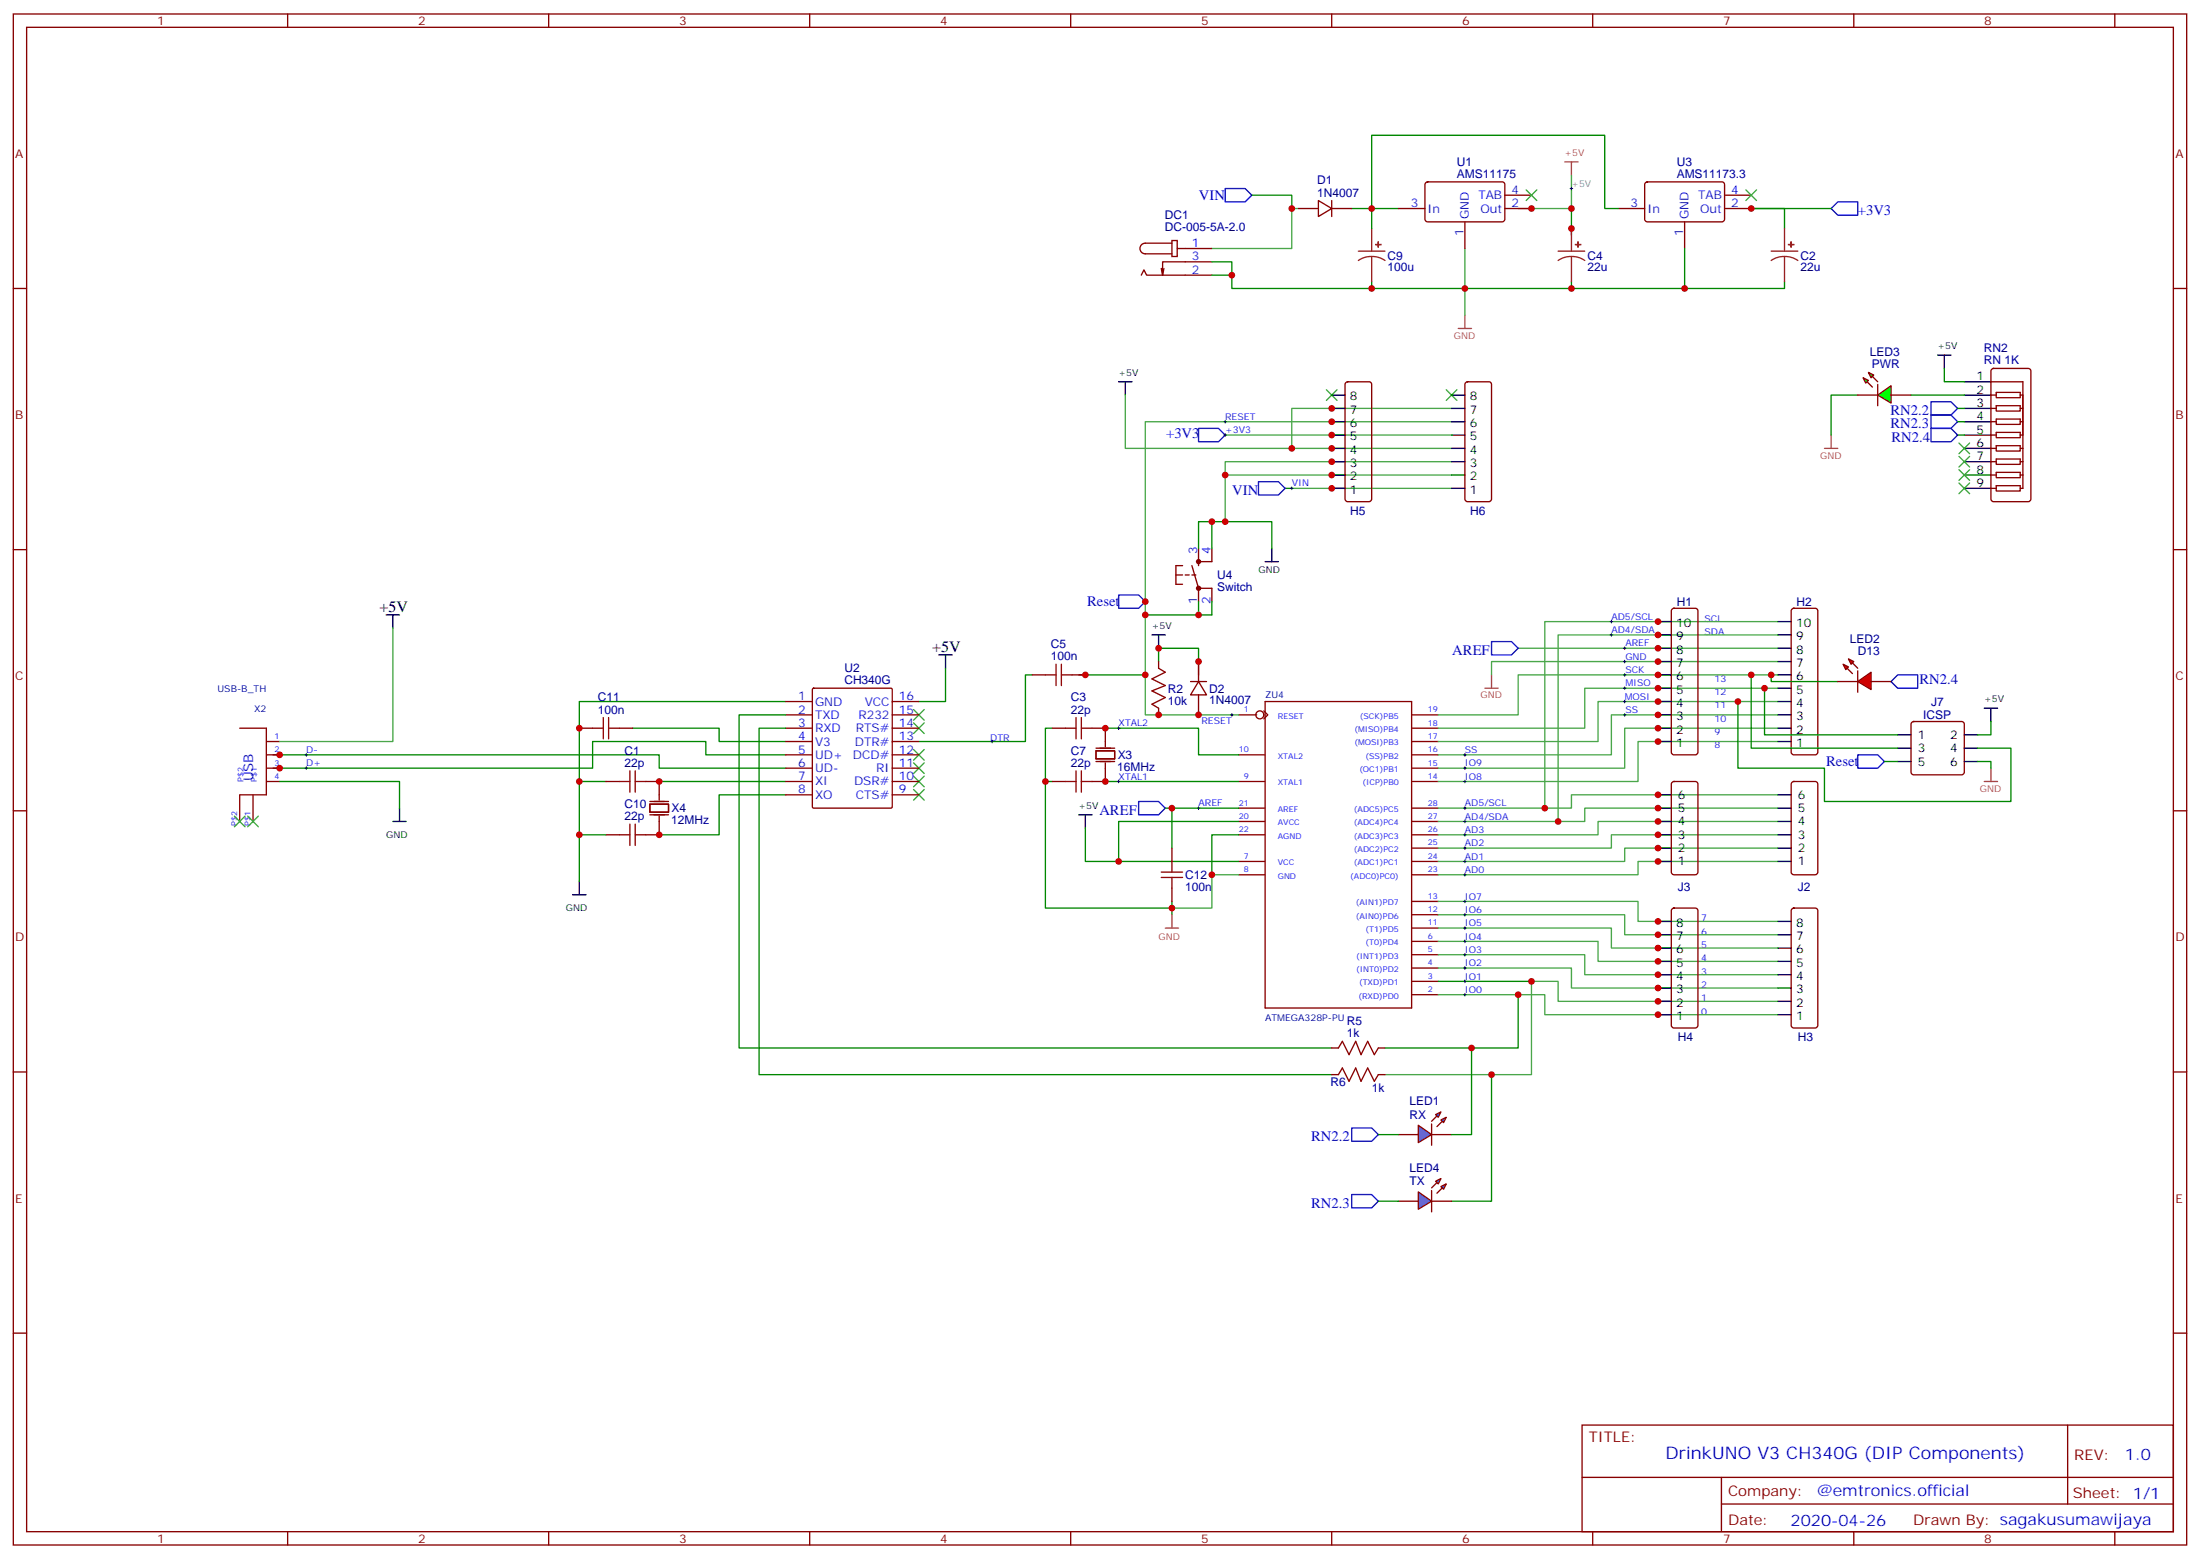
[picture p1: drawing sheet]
<svg xmlns="http://www.w3.org/2000/svg" width="583mm" height="413mm" viewBox="0 0 583 413" stroke-linecap="round" stroke-linejoin="round" font-family="sans-serif">
<g fill="none" stroke="#870000" stroke-width=".35">
<path d="M3.5 3.7h575.8v405.3h-575.8zM7.1 7.2h568.6v398.3h-568.6zM76.2 3.7v3.5M145.3 3.7v3.5M214.5 3.7v3.5M283.6 3.7v3.5M352.8 3.7v3.5M421.9 3.7v3.5M491.1 3.7v3.5M560.2 3.7v3.5M344 55.2h5.2M349.2 53.1l3.6 2.1-3.6 2.1z"/>
<path d="M352.8 53.1v4.2M352.8 55.2h5.3M370.4 55.2h7.1M377.7 48.4l.5-.2h19.7a.71 .71 0 0 1 .7 .7v9.1l-.4 .7h-20l-.5-.2-.2-.5v-9.1zM388.1 58.7v7.1M398.6 55.2h7.1M398.6 51.7h7.1M428.6 55.2h7.1M435.9 48.4l.5-.2h19.7a.71 .71 0 0 1 .7 .7v9.1l-.4 .7h-20l-.5-.2-.2-.5v-9.1zM446.3 58.7v7.1M456.8 55.2h7.1M456.8 51.7h7.1"/>
<path d="M3.5 76.4h3.6M302.3 72.8l.7-1.4 .7 1.4h17.3M308.3 71.1l-.3 1.7M310.4 63.7h1.5v4.2h-1.5zM310.4 64.4h-7a1.41 1.41 0 0 0-1.4 1.4 1.41 1.41 0 0 0 1.4 1.4h7M311.9 65.8h9.1M321 69.3h-13v3.5l-.4-1.7M575.7 76.4h3.6M527.6 97.7l.5-.2h9.2a.71 .71 0 0 1 .7 .7l-.1 34.2-.6 .4h-9.2l-.5-.2-.2-.5v-33.9zM356.5 101.3l.5-.2h5.7a.71 .71 0 0 1 .7 .7v30.3l-.3 .5-.4 .2h-5.7l-.5-.2-.2-.5v-30.3zM388.3 101.3l.5-.2h5.6a.71 .71 0 0 1 .7 .7v30.3l-.2 .5-.5 .2h-5.6l-.5-.2-.2-.5v-30.3zM527.4 104.6h1.4"/>
<path d="M527.4 108.1h1.4M527.4 111.7h1.4M527.4 115.2h1.4M527.4 101.1h8.5v28.2h-.7M527.4 118.7h1.4M528.8 103.9h6.4v1.4h-6.4zM528.8 107.4h6.4v1.4h-6.4zM528.8 110.9h6.4v1.5h-6.4zM528.8 114.5h6.4v1.4h-6.4zM528.8 118h6.4v1.4h-6.4zM535.2 104.6h.7M535.2 108.1h.7"/>
<path d="M535.2 111.7h.7M535.2 115.2h.7M535.2 118.7h.7M527.4 122.2h1.4M527.4 125.8h1.4M527.4 129.3h1.4M528.8 121.5h6.4v1.4h-6.4zM528.8 125.1h6.4v1.4h-6.4zM528.8 128.6h6.4v1.4h-6.4zM535.2 122.2h.7M535.2 125.8h.7M3.5 145.5h3.6"/>
<path d="M311.5 152.2h1.8M313.3 149.8h-1.8v4.9h1.8M314 152.2h1M315.7 152.2h1.1M315.7 149.8l1.8 6M317.5 145.2v4.6M317.5 155.8v3.5M317.5 155.8h3.5v3.5M321 145.2v3.5h-3.5M575.7 145.5h3.6M273.4 178.7h3.5M284 178.7h3.5"/>
<path d="M306.9 175.2v1.7l1.8 1.1-3.5 1.7 3.5 1.8-3.5 1.4 3.5 1.8-3.5 1.7 1.7 1.1v1.8M317.5 175.2v5.2M443 161.2l.4-.2h5.7a.71 .71 0 0 1 .7 .7v37.4l-.2 .5-.5 .2h-5.7l-.5-.2-.2-.5v-37.4zM474.7 161.2l.5-.2h5.6a.71 .71 0 0 1 .7 .7v37.4l-.2 .5-.5 .2h-5.6l-.5-.2-.2-.5v-37.4zM63.5 192.8h7.1v17.6h-7.1M70.6 196.3h3.5M70.6 199.8h3.5M153.5 192.8h3.5M164 192.8h3.6M208.1 185.7h7.1M208.1 189.3h7.1M208.1 192.8h7.1"/>
<path d="M208.1 196.3h7.1M208.1 199.8h7.1M215.3 182.4l.2-.2h20.5l.3 .2 .1 31.2-.2 .3-20.7 .1-.3-.2zM236.4 185.7h7M236.4 189.3h7M236.4 192.8h7M236.4 196.3h7M236.4 199.8h7M278.7 192.8h3.5M289.3 192.8h3.5v4.9M290.3 198.8h5v2.1h-5zM290.3 198.1h5"/>
<path d="M315.4 180.4h4.2M317.5 180.4l2.1 3.6h-4.2zM317.5 184v5.3M328.1 189.3h4.8M328.1 199.8h6.9M334.8 188.2l1 1.1-1 1M335.1 185.7h38.8v81.2h-38.8zM374.1 189.3h6.9M374.1 192.8h6.9M374.1 196.3h6.9M374.1 199.8h6.9M506.5 191.2l.4-.2h12.7a.71 .71 0 0 1 .7 .7v12.7l-.2 .5-.5 .2h-12.7l-.5-.2-.2-.5v-12.7z"/>
<path d="M3.5 214.7h3.6M63.5 210.5v7M67 210.5v7M70.6 203.4h3.5M70.6 206.9h3.5M160.5 206.9h3.5M171.1 206.9h3.5v4.9M172.2 212.9h4.9v2.1h-4.9zM172.2 212.2h4.9M172.2 215.7h4.9M174.6 216.1v4.9h-3.5M208.1 203.4h7.1"/>
<path d="M208.1 206.9h7.1M208.1 210.4h7.1M236.4 203.4h7M236.4 206.9h7M236.4 210.4h7M278.7 206.9h3.5M290.3 201.6h5M292.8 202v4.9h-3.5M328.1 206.9h6.9M328.1 214h6.9M328.1 217.5h6.9M374.1 203.4h6.9"/>
<path d="M374.1 206.9h6.9M374.1 214h6.9M374.1 217.5h6.9M443 207.1l.4-.2h5.7a.71 .71 0 0 1 .7 .7l-.1 23.6-.6 .4h-5.7l-.5-.2-.2-.5v-23.3zM474.7 207.1l.5-.2h5.6a.71 .71 0 0 1 .7 .7v23.6l-.7 .4h-5.6l-.5-.2-.2-.5v-23.3zM575.7 214.7h3.6M160.5 221h3.5M310.4 224.5v3.6M310.4 235.1v3.6M328.1 221h6.9M328.1 228.1h6.9M328.1 231.6h6.9"/>
<path d="M374.1 221h6.9M374.1 224.5h6.9M374.1 228.1h6.9M374.1 231.6h6.9M374.1 238.7h6.9M374.1 242.2h6.9M374.1 245.7h6.9M374.1 249.2h6.9M374.1 252.8h6.9M374.1 256.3h6.9M374.1 259.8h6.9M443 240.6l.4-.2h5.7a.71 .71 0 0 1 .7 .7v30.4l-.2 .5-.5 .2h-5.7l-.5-.3-.2-.4v-30.4z"/>
<path d="M474.7 240.6l.5-.2h5.6a.71 .71 0 0 1 .7 .7v30.4l-.2 .5-.5 .2h-5.6l-.5-.3-.2-.4v-30.4zM352.8 277.5h1.7l1.1-1.8 1.8 3.5 1.7-3.5 1.4 3.5 1.8-3.5 1.8 3.5 1-1.7h1.8M374.1 263.3h6.9M3.5 283.8h3.6M352.8 284.5h1.7l1.1-1.7 1.8 3.5 1.7-3.5 1.4 3.5 1.8-3.5 1.8 3.5 1-1.8h1.8M575.7 283.8h3.6M3.5 353h3.6M575.7 353h3.6M419.1 377.3h156.6v28.2h-156.6zM547.7 377.3v20.9M419.1 391.1h156.5M456 398.2h119.6"/>
<path d="M456 391.1v14.2M76.2 405.5v3.5M145.3 405.5v3.5M214.5 405.5v3.5M283.6 405.5v3.5M352.8 405.5v3.5M421.9 405.5v3.5M491.1 405.5v3.5M560.2 405.5v3.5"/>
<circle cx="333.7" cy="189.3" r="1.06"/>
</g>
<g fill="none" stroke="#008700" stroke-width=".35">
<path d="M331.6 51.7h10.6v3.5M358.1 55.2h12.3M416.3 55.2v7.1M428.6 55.2h-3.5v-19.4h-61.7v24.7M485.1 55.2h-21.2h8.8v5.3M321 69.3h5.3v7.1h37.1M321 72.8h5.3M363.4 74.6v1.8h52.9v-1.8M446.3 65.8v10.6M472.7 74.6v1.8h-56.4M515.1 97.5v3.6h5.2M492.1 104.6h-7v10.6"/>
<path d="M506.2 104.6h14.1M321 138.1v7.1M340.4 129.3h1.8M317.5 145.2v-7.1h19.4v7.1M317.5 159.3v3.5M321 159.3v3.5h-17.6M250.5 176.9v8.8h-7.1M273.4 178.7h-1.8v17.6h-28.2M285.8 178.7h17.6M306.9 175.2v-3.6h10.6v7.1M463.9 178.7v19.4h38.8M469.2 178.7v1.7h17.6"/>
<path d="M72.3 199.8h102.3v3.6h33.5M167.6 192.8h22.9v3.5h17.6M208.1 185.7h-54.6v21.2M208.1 199.8h-21.1v-3.5h-30v7.1h-84.7M208.1 189.3h-12.3v88.2h157M208.1 192.8h-7v91.7h151.7M278.7 192.8h-1.8v47.6h33.5M292.8 192.8h24.7v7h10.6M460.4 185.7v17.7h22.9v8.8h49.4v-14.1h-8.8M467.4 182.2v12.4h35.3M527.4 191v3.6h-3.5M74.1 206.9h31.7v7.1"/>
<path d="M160.5 206.9h-7v26.5M174.6 206.9h33.5M208.1 210.4h-17.6v10.6h-15.9M276.9 206.9h1.8M287.5 219.3v8.8h40.6M292.8 206.9h35.3M328.1 217.5h-31.8v10.6M328.1 214h-17.7v10.5M499.2 201.6h3.5M523.9 201.6h3.5v1.8M153.5 221h7M310.4 238.7v3.5"/>
<path d="M328.1 221h-7.1v10.6M381 259.8h24.7M402.2 263.3v14.2h-35.3M395.1 284.5v33.5h-10.6"/>
</g>
<g fill="none" stroke="#870000" stroke-width=".71">
<circle cx="317.5" cy="155.8" r=".35"/>
<circle cx="317.5" cy="148.7" r=".35"/>
</g>
<g fill="none" stroke="#000" stroke-width=".35">
<path d="M513.3 94h3.5M515.1 94v3.5M296.3 101.1h3.6M298.1 101.1v3.5M352.8 118.7h3.5M352.8 115.2h3.5M352.8 111.7h3.5M352.8 108.1h3.5M352.8 104.6h3.5M384.5 118.7h3.6M384.5 115.2h3.6M384.5 111.7h3.6"/>
<path d="M384.5 108.1h3.6M384.5 104.6h3.6M520.3 101.1h7.1M520.3 118.7h7.1M520.3 115.2h7.1M520.3 111.7h7.1M520.3 108.1h7.1M520.3 104.6h7.1M352.8 129.3h3.5M352.8 125.8h3.5M352.8 122.2h3.5M384.5 129.3h3.6"/>
<path d="M384.5 125.8h3.6M384.5 122.2h3.6M520.3 129.3h7.1M520.3 125.8h7.1M520.3 122.2h7.1M335.1 148.7h3.6M336.9 145.2v3.5M102.3 162.8h3.5M104.1 162.8v3.5M248.7 173.4h3.5M250.5 173.4v3.5M305.2 168.1h3.5"/>
<path d="M306.9 168.1v3.5M439.2 168.1h3.5M439.2 178.7h3.5M439.2 175.2h3.5M439.2 171.6h3.5M439.2 164.6h3.5M471 168.1h3.5M471 178.7h3.5M471 175.2h3.5M471 171.6h3.5M471 164.6h3.5M439.2 196.3h3.5"/>
<path d="M439.2 192.8h3.5M439.2 189.3h3.5M439.2 185.7h3.5M439.2 182.2h3.5M471 196.3h3.5M471 192.8h3.5M471 189.3h3.5M471 185.7h3.5M471 182.2h3.5M502.7 194.6h3.5M502.7 198.1h3.5M520.3 194.6h3.6"/>
<path d="M520.3 198.1h3.6M525.6 187.5h3.6M527.4 187.5v3.5M104.1 217.5h3.5M105.8 214v3.5M285.8 215.7h3.5M287.5 215.7v3.6M439.2 217.5h3.5M439.2 214h3.5M439.2 210.4h3.5M471 217.5h3.5M471 214h3.5"/>
<path d="M471 210.4h3.5M502.7 201.6h3.5M520.3 201.6h3.6M151.7 236.9h3.5M153.5 233.4v3.5M439.2 228.1h3.5M439.2 224.5h3.5M439.2 221h3.5M471 228.1h3.5M471 224.5h3.5M471 221h3.5M439.2 258.1h3.5"/>
<path d="M439.2 254.5h3.5M439.2 251h3.5M439.2 247.5h3.5M439.2 243.9h3.5M471 258.1h3.5M471 254.5h3.5M471 251h3.5M471 247.5h3.5M471 243.9h3.5M439.2 268.6h3.5M439.2 265.1h3.5M439.2 261.6h3.5"/>
<path d="M471 268.6h3.5M471 265.1h3.5M471 261.6h3.5"/>
</g>
<g fill="none" stroke="#00f" stroke-width=".35">
<path d="M324.6 49.9h5.2l1.8 1.8-1.8 1.7h-5.2zM485.1 55.2l1.7-1.8h5.3v3.6h-5.3zM317.5 113.4h5.3l1.8 1.8-1.8 1.7h-5.3zM511.5 106.4h5.3l1.8 1.7-1.8 1.8h-5.3zM511.5 109.9h5.3l1.8 1.8-1.8 1.7h-5.3zM511.5 113.4h5.3l1.8 1.8-1.8 1.7h-5.3zM333.4 127.5h5.3l1.7 1.8-1.7 1.8h-5.3zM296.3 157.5h5.3l1.8 1.8-1.8 1.7h-5.3zM395.1 169.9h5.3l1.8 1.7-1.8 1.8h-5.3zM492.1 199.8h5.3l1.8 1.8-1.8 1.8h-5.3zM500.9 180.4l1.8-1.7h5.3v3.5h-5.3zM301.6 212.2h5.3l1.8 1.8-1.8 1.7h-5.3z"/>
<path d="M358.1 298.6h5.3l1.7 1.8-1.7 1.8h-5.3zM358.1 316.3h5.3l1.7 1.7-1.7 1.8h-5.3z"/>
</g>
<g fill="none" stroke="#3c3" stroke-width=".35">
<path d="M404.3 50.3l2.8 2.8M407.1 50.3l-2.8 2.8M462.5 50.3l2.8 2.8M465.3 50.3l-2.8 2.8M351.4 103.2l2.8 2.8M354.2 103.2l-2.8 2.8M383.1 103.2l2.8 2.8M385.9 103.2l-2.8 2.8M242 187.9l2.8 2.8M242 191.4l2.8 2.8M242 198.4l2.8 2.9M244.8 187.9l-2.8 2.8"/>
<path d="M244.8 191.4l-2.8 2.8M244.8 198.4l-2.8 2.9M62.1 216.1l2.8 2.8M64.9 216.1l-2.8 2.8M65.6 216.1l2.8 2.8M68.4 216.1l-2.8 2.8M242 202l2.8 2.8M242 209l2.8 2.8M242 205.5l2.8 2.8M244.8 202l-2.8 2.8M244.8 209l-2.8 2.8M244.8 205.5l-2.8 2.8"/>
</g>
<path d="M414.5 42.9h3.5M416.3 42.9v3.5M386.3 87h3.5M388.1 83.4v3.6M483.3 118.7h3.5M485.1 115.2v3.5M395.1 178.7v3.5M393.3 182.2h3.6M525.6 206.9h3.6M527.4 203.4v3.5M308.7 245.7h3.5M310.4 242.2v3.5" fill="none" stroke="#a64a4a" stroke-width=".35"/>
<g fill="none" stroke="#4aa64a" stroke-width=".35">
<path d="M344 55.2h-1.8v10.6h-21.2M416.3 46.4v8.8h-14.1M388.1 65.8v17.6M298.1 104.6v14.1h44.1v-10.6h42.3M324.6 115.2h59.9M342.2 118.7h42.3M384.5 111.7h-81.1v77.6h24.7M324.6 125.8h59.9M342.2 129.3h42.3M384.5 122.2h-59.9v15.9M104.1 166.3v30h-30M402.2 171.6h68.8"/>
<path d="M471 175.2h-75.9v3.5M471 178.7h-68.8v10.6h-21.2M471 168.1h-58.3v49.4M471 164.6h-61.8v49.4M471 182.2h-51.2v10.6h-38.8M471 185.7h-47.7v10.6h-42.3M471 189.3h-44.1v10.5h-45.9M471 196.3h-37.1v10.6h-52.9M471 192.8h-40.6v10.6h-49.4M471 217.5h-47.7v3.5h-42.3M471 214h-51.2v3.5h-38.8M471 210.4h-54.7v3.6h-35.3"/>
<path d="M328.1 231.6h-7.1v8.8h-10.6M381 238.7h52.9v5.2h37.1M471 228.1h-37.1v3.5h-52.9M471 224.5h-40.6v3.6h-49.4M471 221h-44.1v3.5h-45.9M381 256.3h35.3v5.3h54.7M381 252.8h38.8v5.3h51.2M381 249.2h42.3v5.3h47.7M381 245.7h45.9v5.3h44.1M381 242.2h49.4v5.3h40.6M381 263.3h28.2v5.3h61.8M471 265.1h-58.3v-5.3h-7v24.7h-38.8"/>
</g>
<g fill="none" stroke="#000" stroke-width=".26">
<path d="M415.9 49.9h.7M416.3 49.6v.7M324.2 111.7h.7M324.2 115.2h.7M324.6 111.3v.7M324.6 114.8v.7M341.8 129.3h.7M342.2 128.9v.7M426.5 168.1h.7M426.5 164.6h.7M426.9 164.2v.7M426.9 167.7v.8"/>
<path d="M430 175.2h.7M430 171.6h.7M430 178.7h.7M430.4 171.3v.7M430.4 174.8v.7M430.4 178.3v.7M80.8 199.8h.7M81.1 199.5v.7M262.5 196.3h.7M262.8 196v.7M296 192.8h.7M296.3 192.4v.7"/>
<path d="M326 189.3h.7M326.3 188.9v.7M387.7 199.8h.7M388.1 199.5v.7M430 189.3h.7M430 182.2h.7M430 185.7h.7M430.4 181.9v.7M430.4 185.4v.7M430.4 188.9v.7M80.8 203.4h.7M81.1 203v.7"/>
<path d="M296 206.9h.7M296.3 206.6v.7M317.1 214h.8M317.5 213.6v.7M387.7 214h.7M387.7 203.4h.7M387.7 206.9h.7M387.7 217.5h.7M388.1 203v.7M388.1 206.6v.7M388.1 213.6v.7M388.1 217.1v.7"/>
<path d="M387.7 231.6h.7M387.7 228.1h.7M387.7 224.5h.7M387.7 221h.7M387.7 238.7h.7M388.1 220.7v.7M388.1 224.2v.7M388.1 227.7v.7M388.1 231.2v.8M388.1 238.3v.7M387.7 256.3h.7M387.7 259.8h.7"/>
<path d="M387.7 252.8h.7M387.7 249.2h.7M387.7 245.7h.7M387.7 242.2h.7M388.1 241.8v.7M388.1 245.4v.7M388.1 248.9v.7M388.1 252.4v.7M388.1 255.9v.7M388.1 259.5v.7M387.7 263.3h.7M388.1 263v.7"/>
</g>
<g fill="none" stroke="#a10000" stroke-width=".35">
<path d="M276.9 178.7h2.9M279.8 175.9v5.6M281.2 178.7h2.8M281.2 175.9v5.6M157 192.8h2.8M159.8 190v5.6M161.2 192.8h2.8M161.2 190v5.6M282.2 192.8h2.8M285 190v5.6M286.5 192.8h2.8M286.5 190v5.6"/>
<path d="M164 206.9h2.9M166.9 204.1v5.6M166.9 218.2v5.6M168.3 206.9h2.8M168.3 204.1v5.6M168.3 218.2v5.6M282.2 206.9h2.8M285 204.1v5.6M286.5 204.1v5.6M286.5 206.9h2.8M164 221h2.9M168.3 221h2.8"/>
<path d="M307.6 230.9h5.7M307.6 232.3h5.7M310.4 228.1v2.8M310.4 232.3v2.8"/>
</g>
<g fill="none" stroke="#8c2424" stroke-width=".35">
<path d="M359.8 66.5h7.1M363.4 67.9l-1.9 .2-1.7 .9M363.4 67.9l1.8 .2 1.7 .9M363.4 60.5v6M363.4 67.9v6.7M412.7 66.5h7.1M416.3 67.9l-1.9 .2-1.7 .9M416.3 67.9l1.8 .2 1.7 .9M416.3 60.5v6M416.3 67.9v6.7M469.2 66.5h7M472.7 67.9l-1.8 .2-1.7 .9"/>
<path d="M472.7 67.9l1.9 .2 1.6 .9M472.7 60.5v6M472.7 67.9v6.7"/>
</g>
<g fill="#8c2424" stroke="#8c2424" stroke-width=".35">
<path d="M417.3 64.7l1.4 .1z"/>
<path d="M418 64v1.4z"/>
<path d="M364.4 64.7l1.4 .1z"/>
<path d="M365.1 64v1.4z"/>
<path d="M473.8 64.7l1.4 .1z"/>
<path d="M474.5 64v1.4z"/>
</g>
<g fill="#f00" stroke="#870000" stroke-width=".35">
<path d="M492.1 180.4l3.6-2.4v4.6z"/>
<path d="M492.1 177.6v5.7z"/>
</g>
<g fill="#870000" stroke="#870000" stroke-width=".35">
<path d="M490.7 175.5l1.4 1.4z"/>
<path d="M489.3 176.9l1.4 1.4z"/>
</g>
<g fill="#f00" stroke="#870000" stroke-width=".35">
<path d="M489.7 174.4l1.4 .8-.7 .7z"/>
<path d="M488.2 175.9l1.5 .7-.8 .7z"/>
</g>
<path d="M486.8 180.4h5.3M495.7 180.4h5.2" fill="none" stroke="#870000" stroke-width=".35"/>
<path d="M497.4 104.6l3.5-2.5v4.6z" fill="#0f0" stroke="#870000" stroke-width=".35"/>
<path d="M497.4 101.8v5.6z" fill="#f00" stroke="#870000" stroke-width=".35"/>
<g fill="#870000" stroke="#870000" stroke-width=".35">
<path d="M496 99.7l1.4 1.4z"/>
<path d="M494.6 101.1l1.4 1.4z"/>
</g>
<g fill="#0f0" stroke="#870000" stroke-width=".35">
<path d="M494.9 98.6l1.5 .7-.7 .7z"/>
<path d="M493.5 100l1.4 .7-.7 .7z"/>
</g>
<path d="M492.1 104.6h5.3M500.9 104.6h5.3M370.4 300.4h5.3M379.2 300.4h5.3" fill="none" stroke="#870000" stroke-width=".35"/>
<g fill="#09f" stroke="#870000" stroke-width=".35">
<path d="M381.7 296.5l1.4-.7-.7 1.4z"/>
<path d="M380.3 295.1l1.4-.7-.7 1.4z"/>
</g>
<g fill="#870000" stroke="#870000" stroke-width=".35">
<path d="M380.6 298.3l1.5-1.4z"/>
<path d="M379.2 296.9l1.4-1.4z"/>
</g>
<path d="M379.2 297.6v5.6z" fill="#f00" stroke="#870000" stroke-width=".35"/>
<path d="M375.7 297.9l3.5 2.5-3.5 2.1z" fill="#09f" stroke="#870000" stroke-width=".35"/>
<path d="M389.8 277.5v22.9h-5.3" fill="none" stroke="#008700" stroke-width=".35"/>
<path d="M370.4 318h5.3M379.2 318h5.3" fill="none" stroke="#870000" stroke-width=".35"/>
<g fill="#09f" stroke="#870000" stroke-width=".35">
<path d="M381.7 314.1l1.4-.7-.7 1.5z"/>
<path d="M380.3 312.7l1.4-.7-.7 1.4z"/>
</g>
<g fill="#870000" stroke="#870000" stroke-width=".35">
<path d="M380.6 315.9l1.5-1.4z"/>
<path d="M379.2 314.5l1.4-1.4z"/>
</g>
<path d="M379.2 315.2v5.7z" fill="#f00" stroke="#870000" stroke-width=".35"/>
<path d="M375.7 315.6l3.5 2.4-3.5 2.1z" fill="#09f" stroke="#870000" stroke-width=".35"/>
<path d="M518.9 117.3l2.9 2.8M521.8 117.3l-2.9 2.8M518.9 120.8l2.9 2.8M518.9 124.4l2.9 2.8M518.9 127.9l2.9 2.8M521.8 120.8l-2.9 2.8M521.8 124.4l-2.9 2.8M521.8 127.9l-2.9 2.8" fill="none" stroke="#3c3" stroke-width=".35"/>
<path d="M518.6 108.1h1.7M518.6 111.7h1.7M518.6 115.2h1.7M308.7 214h1.7M365.1 300.4h5.3M365.1 318h5.3" fill="none" stroke="#008700" stroke-width=".35"/>
<g fill="#c00">
<circle cx="310.4" cy="214" r=".88"/>
<circle cx="389.8" cy="277.5" r=".88"/>
<circle cx="463.9" cy="178.7" r=".88"/>
<circle cx="310.4" cy="240.4" r=".88"/>
<circle cx="363.4" cy="55.2" r=".88"/>
<circle cx="416.3" cy="60.5" r=".88"/>
<circle cx="326.3" cy="72.8" r=".88"/>
<circle cx="363.4" cy="76.4" r=".88"/>
<circle cx="342.2" cy="55.2" r=".88"/>
<circle cx="439.2" cy="243.9" r=".88"/>
<circle cx="439.2" cy="247.5" r=".88"/>
<circle cx="439.2" cy="251" r=".88"/>
<circle cx="439.2" cy="254.5" r=".88"/>
<circle cx="439.2" cy="258.1" r=".88"/>
<circle cx="439.2" cy="261.6" r=".88"/>
<circle cx="439.2" cy="265.1" r=".88"/>
<circle cx="439.2" cy="268.6" r=".88"/>
<circle cx="439.2" cy="210.4" r=".88"/>
<circle cx="439.2" cy="214" r=".88"/>
<circle cx="439.2" cy="217.5" r=".88"/>
<circle cx="439.2" cy="221" r=".88"/>
<circle cx="439.2" cy="224.5" r=".88"/>
<circle cx="439.2" cy="228.1" r=".88"/>
<circle cx="439.2" cy="171.6" r=".88"/>
<circle cx="439.2" cy="175.2" r=".88"/>
<circle cx="439.2" cy="178.7" r=".88"/>
<circle cx="439.2" cy="182.2" r=".88"/>
<circle cx="439.2" cy="185.7" r=".88"/>
<circle cx="439.2" cy="189.3" r=".88"/>
<circle cx="439.2" cy="192.8" r=".88"/>
<circle cx="439.2" cy="196.3" r=".88"/>
<circle cx="174.6" cy="221" r=".88"/>
<circle cx="292.8" cy="206.9" r=".88"/>
<circle cx="287.5" cy="178.7" r=".88"/>
<circle cx="296.3" cy="228.1" r=".88"/>
<circle cx="321" cy="138.1" r=".88"/>
<circle cx="303.4" cy="178.7" r=".88"/>
<circle cx="342.2" cy="118.7" r=".88"/>
<circle cx="416.3" cy="55.2" r=".88"/>
<circle cx="321" cy="231.6" r=".88"/>
<circle cx="324.6" cy="125.8" r=".88"/>
<circle cx="303.4" cy="162.8" r=".88"/>
<circle cx="405.7" cy="259.8" r=".88"/>
<circle cx="402.2" cy="263.3" r=".88"/>
<circle cx="306.9" cy="171.6" r=".88"/>
<circle cx="405.7" cy="55.2" r=".88"/>
<circle cx="153.5" cy="221" r=".88"/>
<circle cx="395.1" cy="284.5" r=".88"/>
<circle cx="412.8" cy="217.5" r=".88"/>
<circle cx="409.2" cy="214" r=".88"/>
<circle cx="153.5" cy="206.9" r=".88"/>
<circle cx="306.9" cy="189.3" r=".88"/>
<circle cx="317.5" cy="189.3" r=".88"/>
<circle cx="317.5" cy="175.2" r=".88"/>
<circle cx="292.8" cy="192.8" r=".88"/>
<circle cx="174.6" cy="206.9" r=".88"/>
<circle cx="153.5" cy="192.8" r=".88"/>
<circle cx="74.1" cy="203.4" r=".88"/>
<circle cx="74.1" cy="199.8" r=".88"/>
<circle cx="352.8" cy="129.3" r=".88"/>
<circle cx="352.8" cy="125.8" r=".88"/>
<circle cx="352.8" cy="122.2" r=".88"/>
<circle cx="352.8" cy="118.7" r=".88"/>
<circle cx="352.8" cy="115.2" r=".88"/>
<circle cx="352.8" cy="111.7" r=".88"/>
<circle cx="352.8" cy="108.1" r=".88"/>
<circle cx="388.1" cy="76.4" r=".88"/>
<circle cx="416.3" cy="76.4" r=".88"/>
<circle cx="463.9" cy="55.2" r=".88"/>
<circle cx="446.3" cy="76.4" r=".88"/>
<circle cx="469.2" cy="178.7" r=".88"/>
<circle cx="467.4" cy="182.2" r=".88"/>
<circle cx="303.4" cy="159.3" r=".88"/>
<circle cx="460.4" cy="185.7" r=".88"/>
<circle cx="439.2" cy="168.1" r=".88"/>
<circle cx="439.2" cy="164.6" r=".88"/>
<circle cx="276.9" cy="206.9" r=".88"/>
<circle cx="317.5" cy="162.8" r=".88"/>
<circle cx="324.6" cy="138.1" r=".88"/>
</g>
<text font-size="4.6" fill="#00f" x="441.2" y="386.3">DrinkUNO V3 CH340G (DIP Components)</text>
<g font-size="4.2">
<text x="100.5" y="162.1">+5V</text>
<text x="246.9" y="172.7">+5V</text>
</g>
<g font-size="4.2" fill="#00f">
<text x="562.9" y="386.6">1.0</text>
<text x="481.3" y="396.1">@emtronics.official</text>
<text x="474.4" y="403.9">2020-04-26</text>
</g>
<g font-size="3.9" fill="#00f">
<text x="317.6" y="52.9">VIN</text>
<text x="492.1" y="56.8">+3V3</text>
<text x="500.8" y="109.9">RN2.2</text>
<text x="500.8" y="113.4">RN2.3</text>
<text x="308.9" y="116.1">+3V3</text>
<text x="501.1" y="116.9">RN2.4</text>
<text x="326.4" y="130.9">VIN</text>
<text x="288" y="160.5">Reset</text>
<text x="384.7" y="173.4">AREF</text>
<text x="508.5" y="181.1">RN2.4</text>
<text x="483.8" y="202.9">Reset</text>
<text x="291.2" y="215.7">AREF</text>
<text x="347.3" y="302.2">RN2.2</text>
<text x="347.3" y="319.8">RN2.3</text>
</g>
<g font-size="3.9" fill="#800">
<text x="420.9" y="381.9">TITLE:</text>
<text x="549.5" y="386.6">REV:</text>
<text x="457.8" y="396.1">Company:</text>
<text x="549.1" y="396.7">Sheet: 1/1</text>
<text x="457.8" y="403.8">Date:</text>
<text x="506.8" y="403.8">Drawn By: sagakusumawijaya</text>
</g>
<text font-size="3.5" fill="#00f" x="67" y="206.9" transform="rotate(-90 67 206.9)">USB</text>
<g font-size="3.2" fill="#800">
<text x="41.6" y="6.7">1</text>
<text x="110.8" y="6.7">2</text>
<text x="179.9" y="6.7">3</text>
<text x="249.1" y="6.7">4</text>
<text x="318.2" y="6.7">5</text>
<text x="387.3" y="6.7">6</text>
<text x="456.5" y="6.7">7</text>
<text x="525.6" y="6.7">8</text>
<text x="4.1" y="41.8">A</text>
<text x="576.3" y="41.8">A</text>
<text x="4.1" y="110.9">B</text>
<text x="576.3" y="110.9">B</text>
<text x="4.1" y="180.1">C</text>
<text x="576.3" y="180.1">C</text>
<text x="4.1" y="249.2">D</text>
<text x="576.3" y="249.2">D</text>
<text x="4.1" y="318.4">E</text>
<text x="576.3" y="318.4">E</text>
<text x="41.6" y="408.5">1</text>
<text x="110.8" y="408.5">2</text>
<text x="179.9" y="408.5">3</text>
<text x="249.1" y="408.5">4</text>
<text x="318.2" y="408.5">5</text>
<text x="387.3" y="408.5">6</text>
<text x="456.5" y="408.5">7</text>
<text x="525.6" y="408.5">8</text>
</g>
<g font-size="3.2" fill="#000080">
<text x="385.9" y="47.1">AMS11175</text>
<text x="386" y="44">U1</text>
<text x="444.2" y="47.1">AMS11173.3</text>
<text x="444.2" y="44">U3</text>
<text x="348.9" y="52">1N4007</text>
<text x="348.9" y="48.8">D1</text>
<text x="308.6" y="57.9">DC1</text>
<text x="308.6" y="61">DC-005-5A-2.0</text>
<text x="367.6" y="71.9">100u</text>
<text x="367.6" y="68.7">C9</text>
<text x="420.5" y="71.9">22u</text>
<text x="420.5" y="68.7">C4</text>
<text x="477" y="71.9">22u</text>
<text x="477" y="68.7">C2</text>
<text x="495.4" y="94.3">LED3</text>
<text x="525.5" y="93.1">RN2</text>
<text x="495.9" y="97.5">PWR</text>
<text x="525.5" y="96.3">RN 1K</text>
<text x="357.7" y="136.3">H5</text>
<text x="389.5" y="136.3">H6</text>
<text x="322.4" y="153.4">U4</text>
<text x="322.4" y="156.5">Switch</text>
<text x="444.2" y="160.5">H1</text>
<text x="475.9" y="160.5">H2</text>
<text x="278.4" y="171.6">C5</text>
<text x="490.1" y="170.2">LED2</text>
<text x="492.2" y="173.4">D13</text>
<text x="223.7" y="178">U2</text>
<text x="278.4" y="174.8">100n</text>
<text x="158.4" y="185.7">C11</text>
<text x="223.7" y="181.2">CH340G</text>
<text x="283.6" y="185.7">C3</text>
<text x="309.4" y="183.4">R2</text>
<text x="320.3" y="183.4">D2</text>
<text x="158.4" y="188.9">100n</text>
<text x="283.6" y="188.9">22p</text>
<text x="309.4" y="186.5">10k</text>
<text x="320.3" y="186.5">1N4007</text>
<text x="509.5" y="190.4">ICSP</text>
<text x="511.6" y="186.9">J7</text>
<text x="165.5" y="203">22p</text>
<text x="165.5" y="199.8">C1</text>
<text x="283.6" y="203">22p</text>
<text x="283.6" y="199.8">C7</text>
<text x="296.1" y="201">X3</text>
<text x="296" y="204.2">16MHz</text>
<text x="165.5" y="213.9">C10</text>
<text x="177.9" y="215.1">X4</text>
<text x="165.5" y="217.1">22p</text>
<text x="177.8" y="218.3">12MHz</text>
<text x="314" y="232.8">C12</text>
<text x="314" y="235.9">100n</text>
<text x="444.5" y="235.8">J3</text>
<text x="476.2" y="235.8">J2</text>
<text x="356.8" y="274.6">1k</text>
<text x="356.8" y="271.5">R5</text>
<text x="444.5" y="275.7">H4</text>
<text x="476.2" y="275.7">H3</text>
<text x="352.4" y="287.5">R6</text>
<text x="363.4" y="289.2">1k</text>
<text x="373.4" y="292.7">LED1</text>
<text x="373.4" y="296.2">RX</text>
<text x="373.4" y="310.3">LED4</text>
<text x="373.4" y="313.9">TX</text>
</g>
<g font-size="3.2" fill="#00f">
<text x="391.6" y="52.7">TAB</text>
<text x="400.4" y="51.3">4</text>
<text x="449.8" y="52.7">TAB</text>
<text x="458.6" y="51.3">4</text>
<text x="373.7" y="54.9">3</text>
<text x="378.2" y="56.3">In</text>
<text x="389.1" y="58" transform="rotate(-90 389.1 58)">GND</text>
<text x="392.2" y="56.3">Out</text>
<text x="400.4" y="54.9">2</text>
<text x="431.9" y="54.9">3</text>
<text x="436.4" y="56.3">In</text>
<text x="447.3" y="58" transform="rotate(-90 447.3 58)">GND</text>
<text x="450.4" y="56.3">Out</text>
<text x="458.6" y="54.9">2</text>
<text x="315.7" y="65.4">1</text>
<text x="387.7" y="62.5" transform="rotate(-90 387.7 62.5)">1</text>
<text x="445.9" y="62.5" transform="rotate(-90 445.9 62.5)">1</text>
<text x="315.7" y="69">3</text>
<text x="315.7" y="72.5">2</text>
<text x="317.1" y="146.6" transform="rotate(-90 317.1 146.6)">3</text>
<text x="320.7" y="146.6" transform="rotate(-90 320.7 146.6)">4</text>
<text x="317.1" y="159.9" transform="rotate(-90 317.1 159.9)">1</text>
<text x="320.7" y="159.9" transform="rotate(-90 320.7 159.9)">2</text>
<text x="211.4" y="185.4">1</text>
<text x="238.1" y="185.4">16</text>
<text x="211.4" y="188.9">2</text>
<text x="215.9" y="186.8">GND</text>
<text x="215.9" y="190.3">TXD</text>
<text x="227.4" y="190.3">R232</text>
<text x="229.1" y="186.8">VCC</text>
<text x="238.1" y="188.9">15</text>
<text x="211.4" y="192.4">3</text>
<text x="211.4" y="196">4</text>
<text x="215.9" y="193.9">RXD</text>
<text x="215.9" y="197.4">V3</text>
<text x="226.5" y="197.4">DTR#</text>
<text x="226.7" y="193.9">RTS#</text>
<text x="238.1" y="196">13</text>
<text x="238.1" y="192.4">14</text>
<text x="211.4" y="199.5">5</text>
<text x="211.4" y="203">6</text>
<text x="215.9" y="200.9">UD+</text>
<text x="226" y="200.9">DCD#</text>
<text x="238.1" y="203">11</text>
<text x="238.1" y="199.5">12</text>
<text x="211.4" y="206.6">7</text>
<text x="215.9" y="204.4">UD-</text>
<text x="215.9" y="208">XI</text>
<text x="226.2" y="208">DSR#</text>
<text x="232.1" y="204.4">RI</text>
<text x="238.1" y="206.6">10</text>
<text x="211.4" y="210.1">8</text>
<text x="215.9" y="211.5">XO</text>
<text x="226.7" y="211.5">CTS#</text>
<text x="238.1" y="210.1">9</text>
</g>
<g font-size="3.2">
<text x="523.6" y="100.7">1</text>
<text x="357.6" y="106">8</text>
<text x="389.4" y="106">8</text>
<text x="523.6" y="104.2">2</text>
<text x="523.6" y="107.8">3</text>
<text x="357.6" y="113.1">6</text>
<text x="357.6" y="109.5">7</text>
<text x="389.4" y="113.1">6</text>
<text x="389.4" y="109.5">7</text>
<text x="523.6" y="111.3">4</text>
<text x="357.6" y="116.6">5</text>
<text x="389.4" y="116.6">5</text>
<text x="523.6" y="114.8">5</text>
<text x="523.6" y="118.4">6</text>
<text x="357.6" y="123.6">3</text>
<text x="357.6" y="120.1">4</text>
<text x="389.4" y="123.6">3</text>
<text x="389.4" y="120.1">4</text>
<text x="523.6" y="121.9">7</text>
<text x="523.6" y="125.4">8</text>
<text x="357.6" y="130.7">1</text>
<text x="357.6" y="127.2">2</text>
<text x="389.4" y="130.7">1</text>
<text x="389.4" y="127.2">2</text>
<text x="523.6" y="128.9">9</text>
<text x="444" y="166">10</text>
<text x="475.8" y="166">10</text>
<text x="444" y="173">8</text>
<text x="444" y="169.5">9</text>
<text x="475.8" y="173">8</text>
<text x="475.8" y="169.5">9</text>
<text x="444" y="176.6">7</text>
<text x="475.8" y="176.6">7</text>
<text x="444" y="183.6">5</text>
<text x="444" y="180.1">6</text>
<text x="475.8" y="183.6">5</text>
<text x="475.8" y="180.1">6</text>
<text x="444" y="190.7">3</text>
<text x="444" y="187.1">4</text>
<text x="475.8" y="190.7">3</text>
<text x="475.8" y="187.1">4</text>
<text x="444" y="197.7">1</text>
<text x="444" y="194.2">2</text>
<text x="475.8" y="197.7">1</text>
<text x="475.8" y="194.2">2</text>
<text x="508" y="195.6">1</text>
<text x="516.6" y="195.6">2</text>
<text x="508" y="199.1">3</text>
<text x="508" y="202.7">5</text>
<text x="516.6" y="199.1">4</text>
<text x="516.6" y="202.7">6</text>
<text x="444.5" y="215">5</text>
<text x="444.5" y="211.5">6</text>
<text x="476.2" y="215">5</text>
<text x="476.2" y="211.5">6</text>
<text x="444.5" y="218.5">4</text>
<text x="476.2" y="218.5">4</text>
<text x="444.5" y="225.6">2</text>
<text x="444.5" y="222.1">3</text>
<text x="476.2" y="225.6">2</text>
<text x="476.2" y="222.1">3</text>
<text x="444.5" y="229.1">1</text>
<text x="476.2" y="229.1">1</text>
<text x="444" y="245.4">8</text>
<text x="475.8" y="245.4">8</text>
<text x="444" y="248.9">7</text>
<text x="475.8" y="248.9">7</text>
<text x="444" y="255.9">5</text>
<text x="444" y="252.4">6</text>
<text x="475.8" y="255.9">5</text>
<text x="475.8" y="252.4">6</text>
<text x="444" y="263">3</text>
<text x="444" y="259.5">4</text>
<text x="475.8" y="263">3</text>
<text x="475.8" y="259.5">4</text>
<text x="444" y="266.5">2</text>
<text x="475.8" y="266.5">2</text>
<text x="444" y="270.1">1</text>
<text x="475.8" y="270.1">1</text>
</g>
<g font-size="2.5" fill="#a54b4b">
<text x="414.5" y="41.3">+5V</text>
<text x="385.1" y="89.8">GND</text>
<text x="482.2" y="121.5">GND</text>
<text x="392.2" y="184.9">GND</text>
<text x="524.5" y="209.6">GND</text>
<text x="306.9" y="248.7">GND</text>
</g>
<text font-size="2.5" fill="#838383" x="416.3" y="49.4">+5V</text>
<g font-size="2.5">
<text x="513.3" y="92.5">+5V</text>
<text x="296.3" y="99.5">+5V</text>
<text x="333.4" y="151.7">GND</text>
<text x="305.1" y="166.5">+5V</text>
<text x="525.6" y="185.9">+5V</text>
<text x="285.7" y="214.2">+5V</text>
<text x="102.3" y="221.9">GND</text>
<text x="149.9" y="241.2">GND</text>
</g>
<g font-size="2.5" fill="#00f">
<text x="324.6" y="111.2">RESET</text>
<text x="324.6" y="114.7">+3V3</text>
<text x="342.2" y="128.8">VIN</text>
<text x="426.9" y="167.6">AD4/SDA</text>
<text x="426.9" y="164.1">AD5/SCL</text>
<text x="451.6" y="164.6">SCL</text>
<text x="430.6" y="171.1">AREF</text>
<text x="451.6" y="168.1">SDA</text>
<text x="430.6" y="174.7">GND</text>
<text x="430.6" y="178.2">SCK</text>
<text x="430.4" y="185.2">MOSI</text>
<text x="430.6" y="181.7">MISO</text>
<text x="454.2" y="184">12</text>
<text x="454.2" y="180.4">13</text>
<text x="318.3" y="191.7">RESET</text>
<text x="430.6" y="188.8">SS</text>
<text x="454.2" y="191">10</text>
<text x="454.2" y="187.5">11</text>
<text x="262.3" y="196.1">DTR</text>
<text x="296.3" y="192.3">XTAL2</text>
<text x="454.2" y="194.6">9</text>
<text x="81.1" y="199.4">D-</text>
<text x="81.1" y="202.9">D+</text>
<text x="388.1" y="199.4">SS</text>
<text x="388.1" y="202.9">IO9</text>
<text x="454.2" y="198.1">8</text>
<text x="296.3" y="206.4">XTAL1</text>
<text x="388.1" y="206.4">IO8</text>
<text x="317.5" y="213.5">AREF</text>
<text x="388.1" y="213.5">AD5/SCL</text>
<text x="388.1" y="220.5">AD3</text>
<text x="388.1" y="217">AD4/SDA</text>
<text x="388.1" y="227.6">AD1</text>
<text x="388.1" y="224">AD2</text>
<text x="388.1" y="231.1">AD0</text>
<text x="388.1" y="238.2">IO7</text>
<text x="388.1" y="245.2">IO5</text>
<text x="388.1" y="241.7">IO6</text>
<text x="450.7" y="243.9">7</text>
<text x="388.1" y="248.7">IO4</text>
<text x="450.7" y="251">5</text>
<text x="450.7" y="247.5">6</text>
<text x="388.1" y="255.8">IO2</text>
<text x="388.1" y="252.3">IO3</text>
<text x="450.7" y="254.5">4</text>
<text x="388.1" y="259.3">IO1</text>
<text x="388.1" y="262.9">IO0</text>
<text x="450.7" y="261.6">2</text>
<text x="450.7" y="258.1">3</text>
<text x="450.7" y="268.6">0</text>
<text x="450.7" y="265.1">1</text>
</g>
<g font-size="2.5" fill="#000080">
<text x="57.6" y="183.3">USB-B_TH</text>
<text x="335.1" y="184.7">ZU4</text>
<text x="67.3" y="188.6">X2</text>
<text x="335.1" y="270.4">ATMEGA328P-PU</text>
</g>
<g font-size="2.1" fill="#00f">
<text x="329.5" y="188.6">1</text>
<text x="338.5" y="190.3">RESET</text>
<text x="360.2" y="190.3">(SCK)PB5</text>
<text x="378.2" y="188.6">19</text>
<text x="72.7" y="195.6">1</text>
<text x="358.8" y="193.8">(MISO)PB4</text>
<text x="358.8" y="197.4">(MOSI)PB3</text>
<text x="378.2" y="192.1">18</text>
<text x="378.2" y="195.6">17</text>
<text x="72.7" y="199.2">2</text>
<text x="72.7" y="202.7">3</text>
<text x="328.2" y="199.2">10</text>
<text x="338.5" y="200.9">XTAL2</text>
<text x="361.7" y="200.9">(SS)PB2</text>
<text x="378.2" y="199.2">16</text>
<text x="378.2" y="202.7">15</text>
<text x="64.5" y="207.1" transform="rotate(-90 64.5 207.1)">P$2</text>
<text x="68.1" y="207.1" transform="rotate(-90 68.1 207.1)">P$1</text>
<text x="72.7" y="206.2">4</text>
<text x="329.5" y="206.2">9</text>
<text x="338.5" y="207.9">XTAL1</text>
<text x="360.1" y="204.4">(OC1)PB1</text>
<text x="360.9" y="207.9">(ICP)PB0</text>
<text x="378.2" y="206.2">14</text>
<text x="328.2" y="213.3">21</text>
<text x="338.5" y="215">AREF</text>
<text x="358.7" y="215">(ADC5)PC5</text>
<text x="378.2" y="213.3">28</text>
<text x="62.8" y="218.7" transform="rotate(-90 62.8 218.7)">P$2</text>
<text x="66.3" y="218.7" transform="rotate(-90 66.3 218.7)">P$1</text>
<text x="328.2" y="216.8">20</text>
<text x="328.2" y="220.3">22</text>
<text x="338.5" y="218.5">AVCC</text>
<text x="358.7" y="218.5">(ADC4)PC4</text>
<text x="378.2" y="216.8">27</text>
<text x="378.2" y="220.3">26</text>
<text x="329.5" y="227.4">7</text>
<text x="338.5" y="222.1">AGND</text>
<text x="358.7" y="222.1">(ADC3)PC3</text>
<text x="358.7" y="225.6">(ADC2)PC2</text>
<text x="378.2" y="223.8">25</text>
<text x="378.2" y="227.4">24</text>
<text x="329.5" y="230.9">8</text>
<text x="338.5" y="232.6">GND</text>
<text x="338.5" y="229.1">VCC</text>
<text x="357.7" y="232.6">(ADC0)PC0)</text>
<text x="358.7" y="229.1">(ADC1)PC1</text>
<text x="378.2" y="230.9">23</text>
<text x="359.1" y="239.7">(AIN1)PD7</text>
<text x="378.2" y="238">13</text>
<text x="359.1" y="243.2">(AIN0)PD6</text>
<text x="378.2" y="241.5">12</text>
<text x="378.2" y="245">11</text>
<text x="361.8" y="246.8">(T1)PD5</text>
<text x="361.8" y="250.3">(T0)PD4</text>
<text x="378.2" y="248.5">6</text>
<text x="359.3" y="253.8">(INT1)PD3</text>
<text x="359.3" y="257.3">(INT0)PD2</text>
<text x="378.2" y="252.1">5</text>
<text x="378.2" y="255.6">4</text>
<text x="360" y="260.9">(TXD)PD1</text>
<text x="378.2" y="259.1">3</text>
<text x="378.2" y="262.7">2</text>
<text x="359.9" y="264.4">(RXD)PD0</text>
</g>
</svg>
